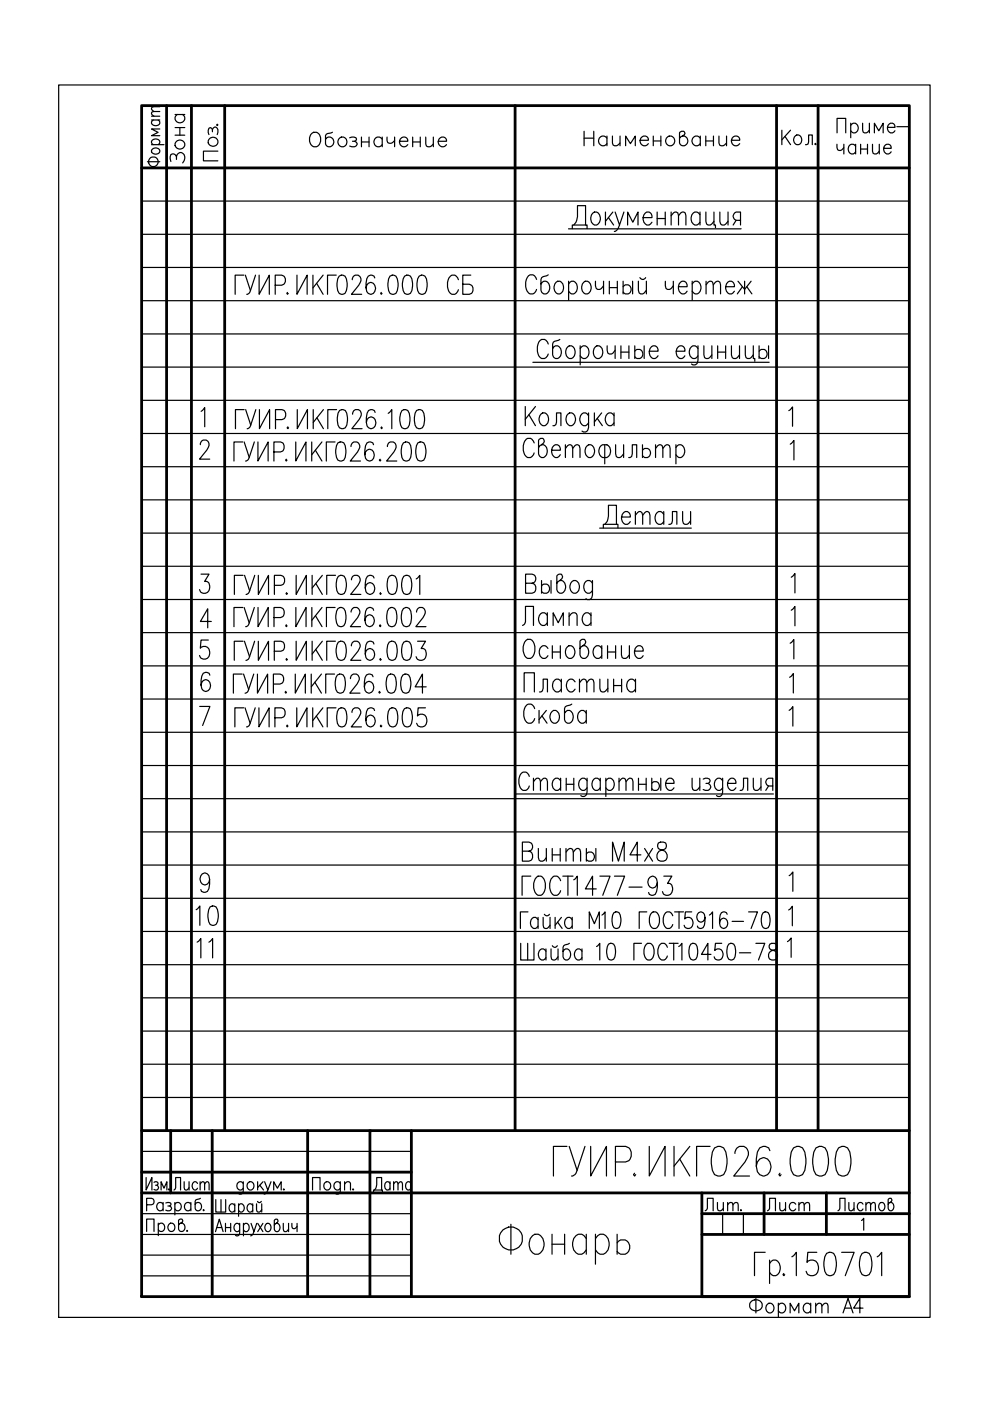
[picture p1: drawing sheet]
<svg xmlns="http://www.w3.org/2000/svg" width="210mm" height="297mm" viewBox="0 0 210 297" stroke-linecap="round" stroke-linejoin="round" font-family="sans-serif">
<!-- layer: 0 -->
<g fill="none" stroke="#000" stroke-width=".59">
<path d="M30 22.4h162.8v252.5h-162.8zM30 35.6h162.8M35.3 22.4v217.3M40.6 22.4v217.3M47.6 22.4v217.3M109.2 22.4v217.3M164.6 22.4v217.3M173.5 22.4v217.3M30 239.7h162.8M36.2 239.7v13.2M45 239.7v35.2M65.2 239.7v35.2"/>
<path d="M78.4 239.7v35.2M87.2 239.7v35.2M30 252.9h162.8M30 248.5h57.2M148.8 252.9v22h44M148.8 257.3h44M162 252.9v8.8M175.2 252.9v8.8M148.8 261.7h44"/>
</g>
<g fill="none" stroke="#000" stroke-width=".25">
<path d="M30 22.4v13.2M31.3 34.3h2.6M32.1 30.7h2.7M32.1 25.4h1.8M32.1 24.6h1.8M32.3 31.7a.84 .84 0 0 1 1-.3 .84 .84 0 0 1 .5 1 .95 .95 0 0 1-1 .3 .95 .95 0 0 1-.7-.8zM32.5 30.7a.58 .58 0 0 1-.4-.6 .58 .58 0 0 1 .4-.5 .81 .81 0 0 1 1-.1 .81 .81 0 0 1 .3 1l-.3 .2M32.5 25.4l-.4 .4a.88 .88 0 0 0 .9 .9 .88 .88 0 0 0 .9-.9l-.4-.4M33.9 27.3h-1.8l1.4 .8-1.4 .7h1.8M33.9 23.6l-1.6 .1-.2 .4 .5 .5M33.9 22.6l-1.6 .1-.2 .4 .5 .5M47.6 22.4h61.6"/>
<path d="M164.6 22.4h8.9M30 42.6h162.8M30 49.7h162.8M30 56.7h162.8M113.8 59.2a1.08 1.08 0 0 0-1.1-1 1.08 1.08 0 0 0-1.1 1 2.49 2.49 0 0 0 .8 3.1 1.12 1.12 0 0 0 1.4-.9M116.2 58.3l-1.4 .6-.1 .3v2.4a.87 .87 0 0 0 .8 .7 .87 .87 0 0 0 .9-.6 1.34 1.34 0 0 0-1.1-2.1l-.6 .6M117.9 59.8a.87 .87 0 0 1 1.4 .4 1.34 1.34 0 0 1-1 2.1 1.57 1.57 0 0 1-.4-2.5zM120.5 48.5h36.6M120.6 59.6v4.1M121.3 48.5v-.8h3.2v.8M121.7 47.7l.4-.6 .3-1.2v-2.3h1.8v4.1M123.8 59.8a.85 .85 0 0 1 1.4 .4 1.34 1.34 0 0 1-1.1 2.1 1.58 1.58 0 0 1-.3-2.5z"/>
<path d="M125.7 45.1a.86 .86 0 0 1 1.4 .5 1.38 1.38 0 0 1-1.1 2.1 1.63 1.63 0 0 1-.3-2.6zM126.3 59.6v1l.1 .6 .3 .2h.5l.3-.2 .5-.6M128 59.6v2.7M128.4 45v2.7M129 46.1l1.1 1.6M129.2 59.6v2.7M129.9 45l-1.5 1.9M130.4 45l1 2.7 .9-2.7M130.9 59.6v2.7M131.4 47.7l-.4 .8-.3 .4-.4 .2M132.1 59.6v2.7M133.1 47.7v-2.7l1.1 2.1 1.1-2.1v2.7"/>
<path d="M134.1 59.6v2.7M135.4 59.6v2l.1 .5 .3 .2h.5l.7-.7M135.7 58.9a.67 .67 0 0 0 .6 .4 .67 .67 0 0 0 .6-.4M136.3 46.1h1.9a.91 .91 0 0 0-.5-1.1 .91 .91 0 0 0-1.2 .6 1.38 1.38 0 0 0 1.1 2.1l.6-.6M137 59.6v2.7M139.3 46.3h1.7M139.3 45v2.7M141 45v2.7M141.1 59.6l.1 1.6 .3 .2h.5l.3-.2 .5-.6M142.3 45.7l.8-.7 .6 .1 .2 .6v2M142.3 45v2.7M142.8 59.6v2.7"/>
<path d="M143.9 45.7l.7-.7 .7 .1 .1 .6v2M146.8 59.6v4.1M148.4 45.6l-.6-.6a1.37 1.37 0 0 0-1.3 .8 1.37 1.37 0 0 0 .3 1.5l.2 .2a.86 .86 0 0 0 1.4-.4M148.4 45v2.7M149.7 45v1.9l.1 .6 .3 .2h.5l.8-.8M149.7 59.6v2.7M151.4 45v2.7h.3v.6M152.6 45v1.9l.2 .6 .3 .2h.5l.8-.8M154.4 45v2.7M156.1 46.7l-.7 1M156.5 59.6l1.4 1.8 1.4-1.8M157 46.7h-.9a.92 .92 0 0 1-.7-.9 .92 .92 0 0 1 .7-.8h.9v2.7"/>
<path d="M157.9 59.6v2.7M30 63.8h162.8M30 70.8h162.8M30 77.8h162.8M113 76.8h50.1M116.2 72.9a1.08 1.08 0 0 0-1-1 1.08 1.08 0 0 0-1.1 1 2.53 2.53 0 0 0 .7 3.1 1.16 1.16 0 0 0 1.4-.9M118.7 72l-1.4 .5-.1 .4v2.3a.87 .87 0 0 0 .7 .8 .87 .87 0 0 0 1-.6 1.34 1.34 0 0 0-1.1-2.1l-.6 .6M120.4 73.5a.85 .85 0 0 1 1.4 .4 1.34 1.34 0 0 1-1.1 2.1 1.58 1.58 0 0 1-.3-2.5zM120.6 60.2l.6-.6a1.38 1.38 0 0 1 1.3 1 1.38 1.38 0 0 1-.6 1.5l-.3 .2h-.4l-.6-.6M123 73.9a.91 .91 0 0 1 .9-.6 .91 .91 0 0 1 .8 .6 1.34 1.34 0 0 1-1.1 2.1l-.6-.6M123 73.3v4.1M126.3 73.5a1.09 1.09 0 0 1 1.2 .1 1.09 1.09 0 0 1 .3 1.3 1.1 1.1 0 0 1-1.2 1.1 1.6 1.6 0 0 1-.3-2.5z"/>
<path d="M128.7 73.3l.2 1.6 .3 .2h.5l.7-.8M129.2 61h1.7M130.4 73.3v2.7M131.6 74.7h1.7M131.6 73.3v2.7M132.1 60.8a.98 .98 0 0 1 1.6 0 .98 .98 0 0 1-.5 1.5h-.6l-.5-.4M133.3 73.3v2.7M134.6 74.5a.99 .99 0 0 1 1.6 0 .99 .99 0 0 1-.5 1.5h-.6l-.5-.4M134.6 73.3v2.7M136.6 73.3v2.7M137.7 74.5h1.8a.89 .89 0 0 0-.6-1.1 .89 .89 0 0 0-1.1 .5 1.34 1.34 0 0 0 1.1 2.1l.6-.6M143.4 74.5h1.8a.89 .89 0 0 0-.6-1.1 .89 .89 0 0 0-1.1 .5 1.34 1.34 0 0 0 1.1 2.1l.6-.6"/>
<path d="M143.8 60.8h1.9a.9 .9 0 0 0-.6-1.1 .9 .9 0 0 0-1.1 .5 1.34 1.34 0 0 0 1.1 2.1l.6-.6M146.8 60.2a.9 .9 0 0 1 .8-.6 .9 .9 0 0 1 .9 .6 1.34 1.34 0 0 1-1.1 2.1l-.6-.6M148 73.9a.9 .9 0 0 0-.9-.6 .9 .9 0 0 0-.8 .6 1.34 1.34 0 0 0 1.1 2.1l.6-.6M148 73.3v3.1l-.2 .6-.4 .4h-.5l-.3-.2M149.2 73.3v1.9l.2 .6 .3 .2h.4l.8-.8M149.7 60.4l.8-.8 .6 .2 .1 .6v1.9M150.9 73.3v2.7M151.2 60.4l.8-.8 .6 .2 .2 .6v1.9M152.2 74.7h1.7M152.2 73.3v2.7M153.9 60.8h1.8a.9 .9 0 0 0-.5-1.1 .9 .9 0 0 0-1.2 .5 1.34 1.34 0 0 0 1.1 2.1l.6-.6M153.9 73.3v2.7"/>
<path d="M155.1 73.3v1.9l.2 .6 .2 .2h.5l.8-.8M156.8 73.3v2.7M157.4 60.8l-1.1 1.5M158 73.3v1.9l.2 .6 .3 .2h.5l.7-.8M158.3 60.8l1.1 1.5M159.7 73.3v2.7h.3v.6M160.9 74.5a.99 .99 0 0 1 1.6 0 .99 .99 0 0 1-.5 1.5h-.6l-.5-.4M160.9 73.3v2.7M163 73.3v2.7M30 84.9h162.8M30 91.9h162.8M30 99h162.8"/>
<path d="M42.5 94.3a.96 .96 0 0 1 .6-1h.6a1.04 1.04 0 0 1 .5 1.5l-1.9 2.5h2.2M42.6 87.2l.8-.8v4.1M111.4 86.2v4.1M112.1 87.9l1.4 2.4M113.3 93.9l-.2-.4a1.07 1.07 0 0 0-1.2-.6 2.64 2.64 0 0 0 0 4.1 1.19 1.19 0 0 0 1.4-1M113.5 86.2l-2.1 2.7M114.8 87.7a.87 .87 0 0 1 1.4 .4 1.37 1.37 0 0 1-1.1 2.2 1.59 1.59 0 0 1-.3-2.6zM114.8 94.3a1.38 1.38 0 0 1 1.3 1 1.38 1.38 0 0 1-.5 1.5l-.3 .2a.9 .9 0 0 1-1.1-.8v-2.9l.5-.4h.4l.3 .6-.1 .4-1.1 1M117 95.5h1.8a.9 .9 0 0 0-.6-1.2 .9 .9 0 0 0-1.1 .6 1.37 1.37 0 0 0 1.1 2.1l.6-.6M117.2 90.3l.6-.3 .2-.5v-2h.9v2.8M119.9 95.1l.8-.8 .6 .2 .1 .6v1.9M119.9 94.3v2.7"/>
<path d="M120.5 87.7a.85 .85 0 0 1 1.3 .4 1.37 1.37 0 0 1-1 2.2 1.61 1.61 0 0 1-.3-2.6zM121.4 95.1l.8-.8 .6 .2 .2 .6v1.9M124.5 94.5a.85 .85 0 0 1 1.4 .4 1.37 1.37 0 0 1-1.1 2.1 1.61 1.61 0 0 1-.3-2.5zM124.8 88.1a.9 .9 0 0 0-.9-.6 .9 .9 0 0 0-.8 .6 1.37 1.37 0 0 0 1.1 2.2l.6-.6M124.8 87.5v3.1l-.2 .6-.4 .4h-.5l-.3-.2M126 87.5v2.8M126.6 88.7l1.1 1.6M127.4 94.5l.4-.2h.9a1.55 1.55 0 0 1 0 2.7h-.9a1.59 1.59 0 0 1-.4-2.5zM127.6 87.5l-1.6 2M128.2 94.3v4M130.2 88.1a.9 .9 0 0 0-.9-.6 .9 .9 0 0 0-.8 .6 1.37 1.37 0 0 0 1.1 2.2l.6-.6M130.2 87.5v2.8"/>
<path d="M130.5 94.3v1.9l.2 .6 .3 .2h.4l.8-.8M132.2 94.3v2.7M133.3 97l.6-.2 .2-.6v-1.9h.9v2.7M136.2 95.5a.99 .99 0 0 1 1.6 0 .99 .99 0 0 1-.5 1.5h-.6l-.5-.4M136.2 94.3v2.7M139 95.1l.8-.8 .6 .2 .1 .6v1.9M139 94.3v2.7M140.5 95.1l.8-.8 .6 .2 .2 .6v1.9M143.3 94.9a.9 .9 0 0 1 .9-.6 .9 .9 0 0 1 .8 .6 1.37 1.37 0 0 1-1.1 2.1l-.6-.6M143.3 94.3v4M167.3 87.1l.7-.8v4.1M167.5 94.2l.8-.8v4.1"/>
<path d="M30 106h162.8M30 113h162.8M127.1 112h19.5M127.9 111.9v-.7h3.1v.7M128.2 111.2l.5-.6 .3-1.2v-2.3h1.7v4.1M131.8 109.6h1.8a.89 .89 0 0 0-.5-1.1 .89 .89 0 0 0-1.2 .6 1.34 1.34 0 0 0 1.1 2.1l.6-.6M134.7 109.2l.8-.7 .6 .2 .2 .5v2M134.7 108.5v2.7M136.3 109.2l.7-.7 .6 .2 .2 .5v2M140.7 109.1l-.6-.6a1.37 1.37 0 0 0-1.2 .8 1.37 1.37 0 0 0 .3 1.5l.1 .2a.87 .87 0 0 0 1.4-.4M140.7 108.5v2.7M141.8 111.2l.6-.2 .2-.6v-1.9h.9v2.7"/>
<path d="M144.7 108.5v1.9l.2 .6 .3 .2h.5l.7-.8M146.4 108.5v2.7M30 120.1h162.8M30 127.1h162.8M30 134.1h162.8M42.6 121.7h1.7l-.9 1.6h.5a1.42 1.42 0 0 1 .6 1.3 1.42 1.42 0 0 1-1 1.2 .95 .95 0 0 1-1.2-.8M44.2 135.7h-1.6l-.1 1.7a1.17 1.17 0 0 1 1.4-.2 1.17 1.17 0 0 1 .6 1.4 1.1 1.1 0 0 1-.9 1.1 1.1 1.1 0 0 1-1.3-.7M44.8 131.8h-2.3l1.5-2.7v4M51.5 122h-1.8v4M51.9 122l1 3.3M54 122l-1.1 3.3a.88 .88 0 0 1-.7 .7M54.8 122v4l2.1-4v4"/>
<path d="M58.2 124.1h1.4a1.09 1.09 0 0 0 .8-1.1 1.09 1.09 0 0 0-.8-1h-1.4v4M62.8 122v4l2.2-4v4M66.2 122v4M67 123.7l1.3 2.3M68.3 122l-2.1 2.7M71.1 122h-1.8v4M71.7 122.2l.5-.2 .8 .2a3.8 3.8 0 0 1 0 3.6l-.8 .2a1.95 1.95 0 0 1-.9-2.3l.1-1zM74.5 122.9a.96 .96 0 0 1 .6-.9h.6a1.04 1.04 0 0 1 .5 1.5l-1.8 2.5h2.1M79.3 122.6a.87 .87 0 0 0-1.4-.4 4.5 4.5 0 0 0-.3 3.3 .93 .93 0 0 0 .8 .5 .93 .93 0 0 0 .9-.5 1.15 1.15 0 0 0 0-1.4 1.15 1.15 0 0 0-1.4-.4l-.3 .4-.2 .6M82.5 122.2l.5-.2 .8 .2a3.8 3.8 0 0 1 0 3.6l-.8 .2a1.95 1.95 0 0 1-.9-2.3l.1-1zM85.6 122.2l.8-.2a1.95 1.95 0 0 1 .9 2.3l-.1 1-.4 .5-.4 .2-.8-.2a3.8 3.8 0 0 1 0-3.6zM88.2 122.7l.8-.7v4"/>
<path d="M111.4 123.7h1.4l.5 .1a1.13 1.13 0 0 1-.5 2h-1.4v-4.1h1.4a.98 .98 0 0 1 .8 1 .98 .98 0 0 1-.8 1M114.8 124.2a.99 .99 0 0 1 1.6 .1 .99 .99 0 0 1-.5 1.5h-.6l-.5-.4M114.8 123.1v2.7M116.8 123.1v2.7M118.7 123.1a1.39 1.39 0 0 1 1.3 1 1.39 1.39 0 0 1-.5 1.5 .83 .83 0 0 1-.9 .1 .83 .83 0 0 1-.5-.7v-2.9l.4-.4h.5l.3 .6-.2 .4-1 1M121.3 123.3a1.08 1.08 0 0 1 1.2 .1 1.08 1.08 0 0 1 .3 1.2 1.1 1.1 0 0 1-1.2 1.2 1.57 1.57 0 0 1-.3-2.5zM125.6 123.7a.9 .9 0 0 0-.8-.6 .9 .9 0 0 0-.9 .6 1.34 1.34 0 0 0 1.1 2.1l.6-.6M125.6 123.1v3.1l-.1 .5a.79 .79 0 0 1-1.3 .2M167.5 136.4l.8-.8v4.1M167.8 122.4l.7-.8v4.1M167.8 129.4l.7-.8v4.1M30 141.2h162.8"/>
<path d="M30 148.2h162.8M30 155.3h162.8M42.3 149.8h2.2l-1.5 4M44.5 143.2l-.2-.5-.4-.1-.8 .1a3.8 3.8 0 0 0 0 3.7 1.04 1.04 0 0 0 1.1 0 1.04 1.04 0 0 0 .4-1.1 1.08 1.08 0 0 0-1-1.2l-.5 .2-.5 1M167.3 150.6l.8-.8v4.1M167.4 143.6l.8-.8v4.1M30 162.3h162.8M30 169.3h162.8M30 176.4h162.8M109.1 168.3h54.9M112.2 164.6a1.03 1.03 0 0 0-1-.9 1.03 1.03 0 0 0-1 .9 2.45 2.45 0 0 0 .7 3 1.08 1.08 0 0 0 1.3-1M113.1 165.7l.7-.7 .6 .2 .2 .5v1.9"/>
<path d="M113.1 165v2.6M114.6 165.7l.7-.7 .6 .2 .2 .5v1.9M118.9 165.5a.86 .86 0 0 0-.8-.5 .86 .86 0 0 0-.9 .5 1.29 1.29 0 0 0 1.1 2.1l.6-.6M118.9 165v2.6M120.1 166.3h1.6M120.1 165v2.6M121.7 165v2.6M124.5 165.5a.86 .86 0 0 0-.8-.5 .86 .86 0 0 0-.9 .5 1.29 1.29 0 0 0 1.1 2.1l.6-.6M124.5 165v2.9l-.2 .6-.4 .4h-.5l-.3-.2M127.3 165.5a.85 .85 0 0 0-.8-.5 .85 .85 0 0 0-.8 .5 1.29 1.29 0 0 0 1 2.1l.6-.6M127.3 165v2.6M128.5 165.5a.86 .86 0 0 1 .8-.5 .86 .86 0 0 1 .8 .5 1.29 1.29 0 0 1-1.1 2.1l-.5-.6"/>
<path d="M128.5 165v3.9M131.2 165.7l.8-.7 .6 .2 .1 .5v1.9M131.2 165v2.6M132.7 165.7l.8-.7 .6 .2 .1 .5v1.9M135.4 166.3h1.6M135.4 165v2.6M137 165v2.6M138.2 166.1a.95 .95 0 0 1 1.5 0 .95 .95 0 0 1-.5 1.5h-.6l-.4-.4M138.2 165v2.6M140.1 165v2.6M141.1 166.1h1.8a.86 .86 0 0 0-.5-1.1 .86 .86 0 0 0-1.1 .5 1.29 1.29 0 0 0 1 2.1l.6-.6M146.7 165v1.8l.2 .6 .3 .2h.4l.8-.8"/>
<path d="M148.4 165v2.6M149.1 165.2a.93 .93 0 0 1 1.5 .3l-.2 .4-.3 .2h-.4M150.1 166.1a.76 .76 0 0 1 .6 .7 .76 .76 0 0 1-.6 .8h-.6l-.4-.2M153.2 165.5a.85 .85 0 0 0-.8-.5 .85 .85 0 0 0-.8 .5 1.29 1.29 0 0 0 1 2.1l.6-.6M153.2 165v2.9l-.1 .6-.5 .4h-.4l-.3-.2M154.3 166.1h1.7a.86 .86 0 0 0-.5-1.1 .86 .86 0 0 0-1.1 .5 1.29 1.29 0 0 0 1 2.1l.6-.6M156.9 167.6l.6-.2 .1-.6v-1.8h.9v2.6M159.7 165v1.8l.2 .6 .3 .2h.4l.7-.8M161.3 165v2.6M163 166.6l-.6 1M163.8 166.6h-.8a.87 .87 0 0 1-.6-.8 .87 .87 0 0 1 .6-.8h.8v2.6M30 183.4h162.8"/>
<path d="M30 190.5h162.8M30 197.5h162.8M44.4 186.5a1.08 1.08 0 0 1-1 1.1 1.3 1.3 0 0 1-1-1.3 1.3 1.3 0 0 1 1.1-1.2l.5 .2a3.5 3.5 0 0 1 0 3.7 .87 .87 0 0 1-1.4-.4M167.2 192.9l.8-.7v4.1M167.3 185.7l.8-.8v4.1M30 204.5h162.8M30 211.6h162.8M30 218.6h162.8M30 225.6h162.8M30 232.7h162.8M30 244.1h57.2M30 248.5h57.2"/>
<path d="M30 252.9h57.2M30 257.3h57.2M31 249.7v2.6l1.2-2.6v2.6M31.1 255.4h1a.7 .7 0 0 0 .6-.6 .7 .7 0 0 0-.6-.7h-1v2.6M32.7 250.7a.52 .52 0 0 1 .8 .2l-.2 .4h-.3M33.3 251.3a.54 .54 0 0 1 .3 .5 .54 .54 0 0 1-.3 .5l-.6-.1M33.6 259.7a.81 .81 0 0 1 1.1-.1 .81 .81 0 0 1 .1 1.1 .7 .7 0 0 1-.6 .4 .7 .7 0 0 1-.6-.4M33.6 259.3v2.7M34.6 255.3a.82 .82 0 0 0-1.3 0 .82 .82 0 0 0 .3 1.3 .65 .65 0 0 0 1-.3M34.6 255v1.7M35.9 255.7a.51 .51 0 0 1 .5 .5 .51 .51 0 0 1-.5 .5l-.7-.1M35.9 259.5a.83 .83 0 0 1 1.2 .7 .83 .83 0 0 1-1.2 .8 1.01 1.01 0 0 1 0-1.5z"/>
<path d="M37.1 255.3a.81 .81 0 0 1 1.1-.1 .81 .81 0 0 1 .1 1.1 .69 .69 0 0 1-.6 .4 .69 .69 0 0 1-.6-.4M37.1 255v2.6M38.3 259.3a.85 .85 0 0 1 .9 1 .85 .85 0 0 1-1.1 .7l-.2-.4v-1.9l.3-.2h.3l.3 .3-.1 .3-.8 .6M40.5 255.3a.83 .83 0 0 0-1.3 0 .83 .83 0 0 0 .2 1.3 .65 .65 0 0 0 1.1-.3M40.5 255v1.7M42.5 254.1l-1 .3-.1 1.8a.65 .65 0 0 0 .6 .5 .65 .65 0 0 0 .6-.4 .8 .8 0 0 0-.1-1.1 .8 .8 0 0 0-1.1 .1M43.2 256.5v.2l.1-.1M45.8 254.3v2.7h2.1v-2.7M46.9 254.3v2.7M47.8 259.4v1.7M48.9 259.4v1.7M49.8 255.6l-.4-.4a.88 .88 0 0 0-.8 .9 .88 .88 0 0 0 .8 .9l.4-.4"/>
<path d="M49.8 255.2v1.8M50.6 255.6l.4-.4a.88 .88 0 0 1 .8 .9 .88 .88 0 0 1-.8 .9l-.4-.4M50.6 255.2v2.7M50.8 259.8l-.1-.2a.51 .51 0 0 0-.8-.1 .93 .93 0 0 0-.3 1 .93 .93 0 0 0 .8 .6l.4-.3M50.8 259.4l-.1 2.4a.51 .51 0 0 1-.8 .1M51.6 250.9a.75 .75 0 0 0-1-.3 .75 .75 0 0 0-.4 .9 .72 .72 0 0 0 .5 .8 .72 .72 0 0 0 .9-.4M51.6 250.5v2.1a.64 .64 0 0 1-.8 .6l-.2-.2M51.6 259.8l.4-.4a.88 .88 0 0 1 .8 .9 .88 .88 0 0 1-.8 .8l-.4-.3M51.6 259.4v2.6M52.5 250.9a.81 .81 0 0 1 1.1-.1 .81 .81 0 0 1 .1 1.1 .81 .81 0 0 1-1.1 .2 .81 .81 0 0 1-.1-1.2zM53.2 259.4l.6 1.7 .6-1.7M53.6 255.6a.58 .58 0 0 0-.6-.4 .58 .58 0 0 0-.5 .4 .8 .8 0 0 0 0 1 .8 .8 0 0 0 .9 .3l.2-.3"/>
<path d="M53.6 255.2v1.8M54.4 255.2l.1 1.7 .5 .1 .5-.5M54.6 254.7l.1 .1a.44 .44 0 0 0 .7-.1M54.6 250.5v1.8M54.6 259.4l1.1 1.7M55.1 251.3l.8 1M55.5 255.2v1.8M55.7 259.4l-1.1 1.7M55.8 250.5l-1.2 1.3M56.1 250.5l.7 1.8 .7-1.8M56.4 259.5a.56 .56 0 0 1 1 .3 .8 .8 0 0 1 0 .9 .8 .8 0 0 1-1 .3 1.08 1.08 0 0 1 0-1.5zM56.8 252.3l-.2 .5-.6 .4"/>
<path d="M58 252.3v-1.8l.8 1.4 .8-1.4v1.8M58.6 259.4a.88 .88 0 0 1 .8 .9 .88 .88 0 0 1-.8 .8l-.4-.5v-1.9l.3-.2h.3l.2 .4-.1 .2-.7 .7M60.1 259.4l.1 1.6 .5 .1 .5-.5M60.2 252.1v.2l.1-.1M61.2 259.4v1.7M61.9 259.4v.6l.3 .5 .5-.1 .3-.4M63 259.4v1.7M66.3 252.3v-2.6h1.6v2.6M68.8 250.9a.81 .81 0 0 1 1.1-.1 .81 .81 0 0 1 .1 1.1 .81 .81 0 0 1-1.2 .2 .81 .81 0 0 1 0-1.2zM72.2 250.9a.75 .75 0 0 0-1-.3 .75 .75 0 0 0-.4 .9 .72 .72 0 0 0 .5 .8 .72 .72 0 0 0 .9-.4M72.2 250.5l-.2 2.4a.61 .61 0 0 1-.9 .1M73.1 251l.5-.5 .6 .2 .1 .2v1.4"/>
<path d="M73.1 250.5v1.8M74.9 252.1v.2l.1-.1M153.2 257.3v4.4M157.6 257.3v4.4M182.7 258.8l.4-.5v2.5M30 266.1h57.2M30 270.5h57.2M30 261.7h57.2M30 274.9h162.8M31.1 261.1v-2.6h1.6v2.6M39.7 260.9l-.1 .1h.2M45.7 261.1l.8-2.6 .8 2.6"/>
<path d="M46 260.3h1M47.8 260.3h1.1M53.8 261.1l-.4 .8-.3 .1M162.2 265.5h-2.2v5M163.2 267.9l.7-.7a1.42 1.42 0 0 1 1.5 1.8 1.32 1.32 0 0 1-1.5 1.5l-.7-.7M163.2 267.2v4.9M166.2 270l-.2 .2 .2 .3 .2-.3M167.9 266.5l.9-1v5M173.2 265.5h-1.9l-.2 2.2a1.43 1.43 0 0 1 1.8-.4 1.43 1.43 0 0 1 .6 1.7 1.34 1.34 0 0 1-1.1 1.5 1.34 1.34 0 0 1-1.5-1M175.3 265.7l.5-.2 1 .2a4.6 4.6 0 0 1 0 4.5l-.6 .3-.9-.3a4.6 4.6 0 0 1 0-4.5zM178.4 265.5h2.7l-1.9 5M182.8 265.7l.6-.2 .9 .2a4.6 4.6 0 0 1 0 4.5l-.6 .3-.9-.3a4.6 4.6 0 0 1 0-4.5z"/>
<path d="M186 266.5l.9-1v5"/>
<circle cx="32.5" cy="34.3" r="1.03"/>
</g>
<path d="M12.4 18h184.8v261.3h-184.8z" fill="none" stroke="#000" stroke-width=".25"/>
<text font-size="13.2" x="104.8" y="269.2">Фонарь</text>
<text font-size="10.6" x="116.1" y="250.5">ГУИР.ИКГ026.000</text>
<g font-size="7.9">
<text x="48.3" y="99.1">ГУИР.ИКГ026.200</text>
<text x="109.4" y="191.2">ГОСТ1477-93</text>
<text x="40.2" y="197.6">10</text>
</g>
<g font-size="7.5">
<text x="176.4" y="30.3">Приме-</text>
<text x="48.7" y="63.5">ГУИР.ИКГ026.000 СБ</text>
<text x="48.7" y="92.1">ГУИР.ИКГ026.100</text>
<text x="48.3" y="134.1">ГУИР.ИКГ026.002</text>
<text x="109.7" y="133.7">Лампа</text>
<text x="48.3" y="141.1">ГУИР.ИКГ026.003</text>
<text x="109.7" y="140.8">Основание</text>
<text x="48.3" y="148.2">ГУИР.ИКГ026.004</text>
<text x="110.1" y="147.8">Пластина</text>
<text x="48.7" y="155.2">ГУИР.ИКГ026.005</text>
<text x="109.7" y="154.5">Скоба</text>
<text x="109.4" y="183.8">Винты M4x8</text>
<text x="157.7" y="280.5">Формат А4</text>
</g>
<text font-size="7.1" x="109" y="204.6">Шайба 10 ГОСТ10450-78</text>
<g font-size="6.6">
<text x="40.2" y="35.6" transform="rotate(-90 40.2 35.6)">Зона</text>
<text x="64.6" y="32.5">Обозначение</text>
<text x="122.8" y="32.1">Наименование</text>
<text x="109" y="197.9">Гайка М10 ГОСТ5916-70</text>
<text x="45.9" y="204.3" transform="rotate(-90 45.9 204.3)">11</text>
<text x="78" y="254">Дата</text>
</g>
<g font-size="6.2">
<text x="46.9" y="35.3" transform="rotate(-90 46.9 35.3)">Поз.</text>
<text x="164.4" y="31.7">Кол.</text>
<text x="35.6" y="253.6">Лист</text>
</g>
<g font-size="5.7">
<text x="148.2" y="257.9">Лит.</text>
<text x="161.6" y="257.9">Лист</text>
<text x="176.4" y="257.9">Листов</text>
</g>
<text font-size="5.3" x="176.4" y="33.9">чание</text>
</svg>
